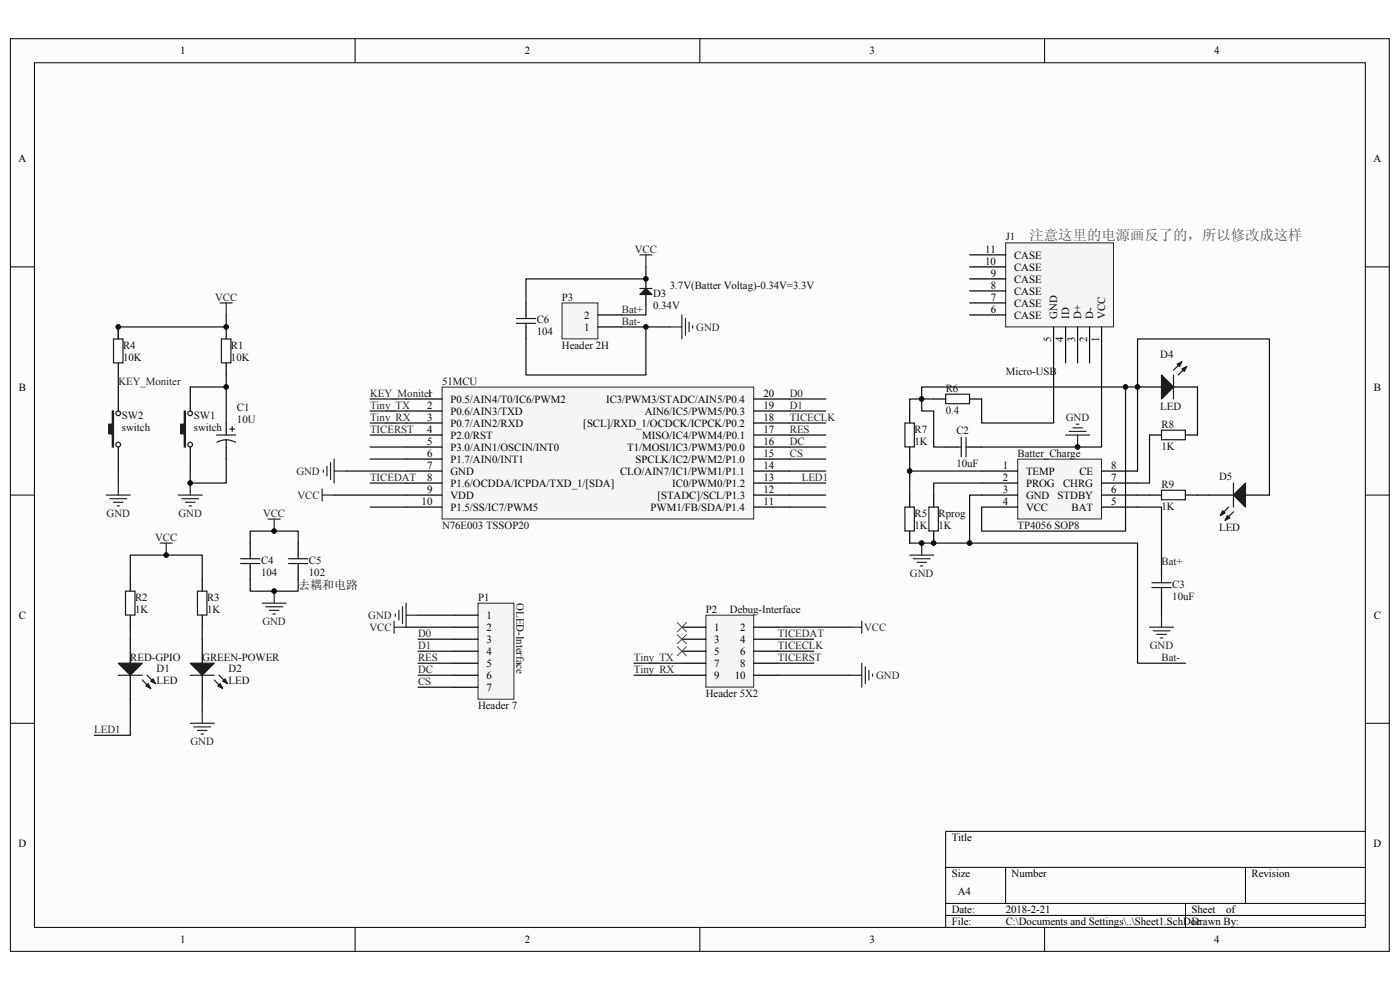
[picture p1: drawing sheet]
<svg xmlns="http://www.w3.org/2000/svg" width="297mm" height="210mm" viewBox="0 0 297 210" stroke-linecap="round" stroke-linejoin="round" font-family="sans-serif">
<path d="M2.2 8.2h292.5v193.6h-292.5z" fill="#fcfcfc"/>
<path d="M2.2 8.2h292.5v193.6h-292.5z" fill="none" stroke="#000" stroke-width=".21"/>
<path d="M7.3 13.3h282.3v183.4h-282.3z" fill="#fcfcfc"/>
<g fill="none" stroke="#000" stroke-width=".21">
<path d="M7.3 13.3h282.3v183.4h-282.3zM75.3 8.2v5.1M148.5 8.2v5.1M221.6 8.2v5.1M2.2 56.6h5.1M289.7 56.6h5M2.2 105h5.1M289.7 105h5M2.2 153.4h5.1M289.7 153.4h5M289.7 176.3h-89.1v20.4M75.3 196.7v5.1"/>
<path d="M148.5 196.7v5.1M200.6 184h89.1M200.6 191.6h89.1M200.6 194.2h89.1M213.3 184v7.6M221.6 196.7v5.1M251.5 191.6v5.1M264.2 184v7.6"/>
</g>
<path d="M93.8 82.1h66.1v28h-66.1z" fill="#f5f5f5"/>
<path d="M93.8 82.1h66.1v28h-66.1z" fill="none" stroke="#262626" stroke-width=".21"/>
<g fill="none" stroke="#000" stroke-width=".25">
<path d="M48 69.4v2.5M48 77v2.5M40.4 82.1v5.1M40.4 94.8v5.1M48 89.7v2.6M48 94.8v2.6M86.1 84.6h7.7M86.1 87.2h7.7M86.1 89.7h7.7M86.1 92.3h7.7M86.1 94.8h7.7M86.1 97.4h7.7"/>
<path d="M86.1 99.9h7.7M159.9 84.6h7.6M159.9 87.2h7.6M159.9 89.7h7.6M159.9 92.3h7.6M159.9 94.8h7.6M159.9 97.4h7.6M159.9 99.9h7.6M86.1 102.5h7.7M86.1 105h7.7M86.1 107.6h7.7M159.9 102.5h7.6"/>
<path d="M159.9 105h7.6M159.9 107.6h7.6M27.6 122.8v2.6M27.6 130.5v2.5M27.6 135.6v5.1M42.9 122.8v2.6M42.9 130.5v2.5M42.9 135.6v5.1M27.6 143.2v5.1M42.9 143.2v5.1"/>
</g>
<g fill="none" stroke="#262626" stroke-width=".25">
<path d="M46.7 64.3h2.6M48 64.3v2.5M68.6 99.7v.5M69.4 98.9v2M70.1 98.1v3.6M70.9 97.4v5.1M70.9 99.9h2.5M34 115.2h2.5M35.3 115.2v2.6M37.8 105h5.1M38.6 105.8h3.5M39.3 106.5h2.1"/>
<path d="M40.1 107.3h.5M40.4 102.5v2.5M40.4 153.4h5M41.1 154.2h3.6M41.9 154.9h2M42.6 155.7h.6M42.9 150.9v2.5"/>
</g>
<g fill="none" stroke="#0e0e0e" stroke-width=".25">
<path d="M48 79.5v10.2M40.4 82.1h7.6M48 97.4v5.1h-7.6v-2.6M73.4 99.9h12.7M78.5 84.6h7.6M78.5 87.2h7.6M78.5 89.7h7.6M78.5 92.3h7.6M78.5 94.8h7.6M78.5 97.4h7.6M167.5 99.9h7.7M167.5 84.6h7.7"/>
<path d="M167.5 87.2h7.7M167.5 89.7h7.7M167.5 92.3h7.7M167.5 94.8h7.7M167.5 97.4h7.7M78.5 102.5h7.6M78.5 107.6h7.6M167.5 102.5h7.7M167.5 107.6h7.7M167.5 105h7.7M27.6 122.8v-5h15.3v5M27.6 133v2.6"/>
<path d="M42.9 133v2.6M27.6 148.3v7.7h-7.6M42.9 148.3v2.6"/>
</g>
<g fill="none" stroke="#1c1c1c" stroke-width=".25">
<path d="M47 71.9h2v5.1h-2zM46 92.3h4M48 93.3l1.2 .2 .8 .3M48 93.3l-.8 .1-1.2 .4M48 93.3v1.5M48.8 91h1M49.3 90.5v1M26.6 125.4h2v5.1h-2zM41.9 125.4h2v5.1h-2zM25.1 143.2h5.1M30.2 144.2l1.8 1.8M31.2 143.2l1.8 1.8"/>
<path d="M40.4 143.2h5M45.4 144.2l1.8 1.8M46.5 143.2l1.7 1.8"/>
<circle cx="40.3" cy="94.3" r=".5"/>
<circle cx="40.3" cy="87.7" r=".5"/>
</g>
<g fill="#1c1c1c" stroke="#1c1c1c" stroke-width=".25">
<path d="M40.4 140.7h5l-2.5 2.5z"/>
<path d="M46.7 145l.5 1-1-.5z"/>
<path d="M47.7 144l.5 1-1-.5z"/>
<path d="M25.1 140.7h5.1l-2.6 2.5z"/>
<path d="M31.5 145l.5 1-1.1-.5z"/>
<path d="M32.5 144l.5 1-1-.5z"/>
<path d="M39.1 87.2h.2v7.6h-.2v-2.8h-.8v-2h.8z" fill-rule="evenodd"/>
</g>
<path d="M101.4 128h7.6v20.3h-7.6z" fill="#f5f5f5"/>
<path d="M101.4 128h7.6v20.3h-7.6z" fill="none" stroke="#262626" stroke-width=".21"/>
<path d="M25.1 69.4v2.5M25.1 77v2.5M25.1 82.1v5.1M25.1 94.8v5.1M96.3 130.5h5.1M96.3 133h5.1M96.3 135.6h5.1M96.3 138.1h5.1M96.3 140.7h5.1M96.3 143.2h5.1M96.3 145.8h5.1" fill="none" stroke="#000" stroke-width=".25"/>
<path d="M25.1 79.5v2.6M48 66.8v2.6h-22.9v2.5M25.1 99.9v2.6M86.1 133h10.2M88.7 130.5h7.6M88.7 135.6h7.6M88.7 138.1h7.6M88.7 140.7h7.6M88.7 143.2h7.6M88.7 145.8h7.6" fill="none" stroke="#0e0e0e" stroke-width=".25"/>
<path d="M22.6 105h5M23.3 105.8h3.6M24.1 106.5h2M24.8 107.3h.5M25.1 102.5v2.5M83.6 131.8v2.5M83.9 130.2v.5M84.6 129.5v2M85.4 128.7v3.6M86.1 127.9v5.1h-2.5M86.1 130.5h2.6" fill="none" stroke="#262626" stroke-width=".25"/>
<path d="M23.8 87.2h.3v7.6h-.3v-2.8h-.7v-2h.7z" fill-rule="evenodd" fill="#1c1c1c" stroke="#1c1c1c" stroke-width=".25"/>
<g fill="none" stroke="#1c1c1c" stroke-width=".25">
<path d="M24.1 71.9h2v5.1h-2z"/>
<circle cx="25.1" cy="94.3" r=".5"/>
<circle cx="25.1" cy="87.7" r=".5"/>
</g>
<path d="M149.8 130.5h10.1v15.3h-10.1z" fill="#f5f5f5"/>
<path d="M149.8 130.5h10.1v15.3h-10.1z" fill="none" stroke="#262626" stroke-width=".21"/>
<path d="M144.7 133h5M144.7 135.6h5M144.7 138.1h5M159.9 133h5.1M159.9 135.6h5.1M159.9 138.1h5.1M144.7 140.7h5M144.7 143.2h5M159.9 140.7h5.1M159.9 143.2h5.1" fill="none" stroke="#000" stroke-width=".25"/>
<path d="M70.9 105h15.2M165 135.6h7.6M165 138.1h7.6M165 133h15.3M134.5 140.7h10.2M134.5 143.2h10.2M165 140.7h7.6M165 143.2h15.3" fill="none" stroke="#0e0e0e" stroke-width=".25"/>
<path d="M143.6 132l2.1 2.1M143.6 134.6l2.1 2M143.6 137.1l2.1 2.1M145.7 132l-2.1 2.1M145.7 134.6l-2.1 2M145.7 137.1l-2.1 2.1" fill="none" stroke="#4c4c4c" stroke-width=".21"/>
<path d="M68.3 103.7v2.6M68.3 105h2.6M180.3 133h2.5M182.8 131.8v2.5M180.3 143.2h2.5M182.8 140.7v5.1M183.6 141.4v3.6M184.3 142.2v2M185.1 143v.5" fill="none" stroke="#262626" stroke-width=".25"/>
<path d="M119.3 64.3h7.5v7.6h-7.5z" fill="#f5f5f5"/>
<path d="M119.2 64.3h7.6v7.6h-7.6z" fill="none" stroke="#262626" stroke-width=".21"/>
<path d="M137 59.2v2M126.8 69.4h5.1M126.8 66.8h5.1M137 62.5v2" fill="none" stroke="#000" stroke-width=".25"/>
<path d="M135.8 54.1h2.5M137 54.1v2.5M142.1 69.4h2.6M144.7 66.8v5.1M145.4 67.6v3.5M146.2 68.3v2.1M146.9 69.1v.5" fill="none" stroke="#262626" stroke-width=".25"/>
<path d="M131.9 69.4h10.2M137 64.5v2.3h-5.1" fill="none" stroke="#0e0e0e" stroke-width=".25"/>
<path d="M137 61.2l1.3 1.3h-2.5z" fill="#1c1c1c" stroke="#1c1c1c" stroke-width=".25"/>
<path d="M135.8 61.2h2.5" fill="none" stroke="#1c1c1c" stroke-width=".25"/>
<path d="M215.9 97.4h17.8v12.7h-17.8z" fill="#f5f5f5"/>
<path d="M215.9 97.4h17.8v12.7h-17.8z" fill="none" stroke="#262626" stroke-width=".21"/>
<g fill="none" stroke="#000" stroke-width=".25">
<path d="M111.6 64.3v2.5M111.6 69.4v2.5M193 87.2v2.5M193 94.8v2.6M198.1 84.6h2.5M200.6 94.8h2.6M205.7 84.6h2.5M205.7 94.8h2.5M208.2 99.9h7.7M233.7 99.9h7.6M241.3 82.1h5.1M243.9 92.3h2.5"/>
<path d="M249 82.1h5M251.5 92.3h2.5M53.1 115.2v2.6M63.3 115.2v2.6M193 105v2.6M193 112.7v2.5M198.1 105v2.6M198.1 112.7v2.5M208.2 102.5h7.7M208.2 105h7.7M208.2 107.6h7.7M233.7 102.5h7.6"/>
<path d="M233.7 105h7.6M233.7 107.6h7.6M243.9 105h2.5M251.5 105h2.5M256.6 105h5.1M264.2 105h5.1M53.1 120.3v2.5M63.3 120.3v2.5M246.4 120.3v2.5M246.4 125.4v2.5"/>
</g>
<g fill="#1c1c1c" stroke="#1c1c1c" stroke-width=".25">
<path d="M246.4 79.5l2.6 2.6-2.6 2.5z"/>
<path d="M250.7 78.3l1-.5-.5 1z"/>
<path d="M249.7 77.2l1-.5-.5 1.1z"/>
<path d="M264.2 102.5v5.1l-2.5-2.6z"/>
<path d="M259.4 108.3l.5 .5-1 .5z"/>
<path d="M260.4 109.3l.5 .6-1 .5z"/>
</g>
<g fill="none" stroke="#1c1c1c" stroke-width=".25">
<path d="M109.5 67.6h4.1M109.5 68.6h4.1M111.6 66.8v.8M111.6 68.6v.8M249 79.5v5.1M250.7 76.7l-1.7 1.8M251.7 77.8l-1.7 1.7M192 89.7h2v5.1h-2zM200.6 83.6h5.1v2h-5.1zM203.2 94.8h.7M203.9 92.8v4.1M204.9 92.8v4.1"/>
<path d="M204.9 94.8h.8M246.4 91.3h5.1v2h-5.1zM51 118.5h4.1M51 119.5h4.1M53.1 117.8v.7M53.1 119.5v.8M61.2 118.5h4.1M61.2 119.5h4.1M63.3 117.8v.7M63.3 119.5v.8M192 107.6h2v5h-2zM197.1 107.6h2v5h-2z"/>
<path d="M246.4 104h5.1v2h-5.1zM260.7 107.6l-1.8 1.7M261.7 108.6l-1.8 1.8M261.7 102.5v5.1M244.4 123.6h4M244.4 124.6h4M246.4 122.8v.8M246.4 124.6v.8"/>
</g>
<g fill="none" stroke="#262626" stroke-width=".25">
<path d="M226.1 92.3h5M226.8 91.5h3.6M227.6 90.8h2M228.3 90h.6M228.6 92.3v2.5M56.9 110.1h2.5M58.2 110.1v2.6M193 117.8h5.1M193.8 118.5h3.5M194.5 119.3h2M195.5 115.2v2.6M55.6 127.9h5.1"/>
<path d="M56.4 128.7h3.5M57.1 129.5h2.1M57.9 130.2h.5M58.2 125.4v2.5M195.3 120h.5M243.9 133h5.1M244.6 133.8h3.6M245.4 134.6h2M246.2 135.3h.5M246.4 130.5v2.5"/>
</g>
<g fill="none" stroke="#0e0e0e" stroke-width=".25">
<path d="M137 56.6v2.6h-25.4v5.1M137 69.4v10.1h-25.4v-7.6M223.5 77v12.7h-15.3v-5.1M233.7 77v17.8h-25.5M193 97.4v2.5h15.2M193 99.9v5.1M198.1 84.6h-5.1v2.6M238.8 82.1v30.6h-30.6v-5.1M241.3 82.1h-45.8v5.1h2.6v7.6h2.5M241.3 82.1v-10.2h28v33.1M241.3 82.1v17.8M243.9 92.3v10.2h-2.6"/>
<path d="M254 82.1v10.2M53.1 115.2v-2.5h10.2v2.5M193 115.2h48.3v25.5h10.2M208.2 102.5h-10.1v2.5M208.2 105h-2.5v10.2M241.3 107.6h5.1v12.7M241.3 105h2.6M254 105h2.6M53.1 122.8v2.6h10.2v-2.6M246.4 127.9v2.6"/>
</g>
<path d="M213.4 51.5h22.8v17.8h-22.8z" fill="#f5f5f5"/>
<path d="M213.3 51.5h22.9v17.8h-22.9z" fill="none" stroke="#262626" stroke-width=".21"/>
<path d="M205.7 59.2h7.6M205.7 56.6h7.6M205.7 54.1h7.6M205.7 66.8h7.6M205.7 64.3h7.6M205.7 61.7h7.6M223.5 69.4v7.6M226.1 69.4v7.6M228.6 69.4v7.6M231.1 69.4v7.6M233.7 69.4v7.6" fill="none" stroke="#000" stroke-width=".25"/>
<g fill="#0e0e0e" stroke="#0e0e0e" stroke-width=".21">
<circle cx="25.1" cy="69.3" r=".5"/>
<circle cx="35.3" cy="117.7" r=".5"/>
<circle cx="40.3" cy="102.5" r=".5"/>
<circle cx="48" cy="82.1" r=".5"/>
<circle cx="48" cy="69.3" r=".5"/>
<circle cx="58.2" cy="125.4" r=".5"/>
<circle cx="58.2" cy="112.6" r=".5"/>
<circle cx="137" cy="69.3" r=".5"/>
<circle cx="137" cy="59.1" r=".5"/>
<circle cx="193" cy="99.9" r=".5"/>
<circle cx="195.5" cy="115.2" r=".5"/>
<circle cx="195.5" cy="84.6" r=".5"/>
<circle cx="198.1" cy="115.2" r=".5"/>
<circle cx="205.7" cy="115.2" r=".5"/>
<circle cx="228.6" cy="94.8" r=".5"/>
<circle cx="238.8" cy="82.1" r=".5"/>
<circle cx="241.3" cy="82.1" r=".5"/>
</g>
<text font-size="3" fill="#4c4c4c" x="218.4" y="50.9">注意这里的电源画反了的，所以修改成这样</text>
<text font-size="2.5" fill="#0e0e0e" x="63.2" y="124.9">去耦和电路</text>
<g font-size="2.3">
<text x="38.2" y="11.5">1</text>
<text x="111.3" y="11.5">2</text>
<text x="184.5" y="11.5">3</text>
<text x="257.6" y="11.5">4</text>
<text x="3.9" y="34.5">A</text>
<text x="291.4" y="34.5">A</text>
<text x="209" y="53.6">11</text>
<text x="209" y="56.1">10</text>
<text x="210.2" y="58.7">9</text>
<text x="215.1" y="59.9">CASE</text>
<text x="215.1" y="57.4">CASE</text>
<text x="215.1" y="54.8">CASE</text>
<text x="210.2" y="63.8">7</text>
<text x="210.2" y="61.2">8</text>
<text x="215.1" y="65">CASE</text>
<text x="215.1" y="62.5">CASE</text>
<text x="123.9" y="70.1">1</text>
<text x="123.9" y="67.6">2</text>
<text x="210.2" y="66.3">6</text>
<text x="215.1" y="67.6">CASE</text>
<text x="224.3" y="67.6" transform="rotate(-90 224.3 67.6)">GND</text>
<text x="226.8" y="67.6" transform="rotate(-90 226.8 67.6)">ID</text>
<text x="229.4" y="67.6" transform="rotate(-90 229.4 67.6)">D+</text>
<text x="231.9" y="67.6" transform="rotate(-90 231.9 67.6)">D-</text>
<text x="234.5" y="67.6" transform="rotate(-90 234.5 67.6)">VCC</text>
<text x="223" y="72.5" transform="rotate(-90 223 72.5)">5</text>
<text x="225.6" y="72.5" transform="rotate(-90 225.6 72.5)">4</text>
<text x="228.1" y="72.5" transform="rotate(-90 228.1 72.5)">3</text>
<text x="230.7" y="72.5" transform="rotate(-90 230.7 72.5)">2</text>
<text x="233.2" y="72.5" transform="rotate(-90 233.2 72.5)">1</text>
<text x="4" y="82.9">B</text>
<text x="291.4" y="82.9">B</text>
<text x="90.6" y="86.7">2</text>
<text x="90.6" y="89.2">3</text>
<text x="95.6" y="85.4">P0.5/AIN4/T0/IC6/PWM2</text>
<text x="95.6" y="88">P0.6/AIN3/TXD</text>
<text x="128.6" y="85.4">IC3/PWM3/STADC/AIN5/P0.4</text>
<text x="136.8" y="88">AIN6/IC5/PWM5/P0.3</text>
<text x="162" y="89.2">18</text>
<text x="162" y="86.7">19</text>
<text x="162" y="84.1">20</text>
<text x="90.6" y="91.8">4</text>
<text x="90.6" y="94.3">5</text>
<text x="95.6" y="90.5">P0.7/AIN2/RXD</text>
<text x="95.6" y="93">P2.0/RST</text>
<text x="95.6" y="95.6">P3.0/AIN1/OSCIN/INT0</text>
<text x="123.7" y="90.5">[SCL]/RXD_1/OCDCK/ICPCK/P0.2</text>
<text x="133.1" y="95.6">T1/MOSI/IC3/PWM3/P0.0</text>
<text x="136.3" y="93">MISO/IC4/PWM4/P0.1</text>
<text x="162" y="94.3">16</text>
<text x="162" y="91.8">17</text>
<text x="90.6" y="96.9">6</text>
<text x="90.6" y="99.4">7</text>
<text x="90.6" y="102">8</text>
<text x="95.6" y="98.2">P1.7/AIN0/INT1</text>
<text x="95.6" y="100.7">GND</text>
<text x="131.5" y="100.7">CLO/AIN7/IC1/PWM1/P1.1</text>
<text x="134.8" y="98.2">SPCLK/IC2/PWM2/P1.0</text>
<text x="162" y="102">13</text>
<text x="162" y="99.4">14</text>
<text x="162" y="96.9">15</text>
<text x="212.7" y="99.4">1</text>
<text x="212.7" y="102">2</text>
<text x="217.7" y="100.7">TEMP</text>
<text x="229" y="100.7">CE</text>
<text x="235.7" y="102">7</text>
<text x="235.7" y="99.4">8</text>
<text x="89.5" y="107.1">10</text>
<text x="90.6" y="104.5">9</text>
<text x="95.6" y="103.3">P1.6/OCDDA/ICPDA/TXD_1/[SDA]</text>
<text x="95.6" y="105.8">VDD</text>
<text x="139.5" y="105.8">[STADC]/SCL/P1.3</text>
<text x="142.6" y="103.3">IC0/PWM0/P1.2</text>
<text x="162" y="107.1">11</text>
<text x="162" y="104.5">12</text>
<text x="212.7" y="104.5">3</text>
<text x="212.7" y="107.1">4</text>
<text x="217.7" y="103.3">PROG</text>
<text x="217.7" y="105.8">GND</text>
<text x="224.4" y="105.8">STDBY</text>
<text x="225.5" y="103.3">CHRG</text>
<text x="235.7" y="107.1">5</text>
<text x="235.7" y="104.5">6</text>
<text x="95.6" y="108.3">P1.5/SS/IC7/PWM5</text>
<text x="138" y="108.3">PWM1/FB/SDA/P1.4</text>
<text x="217.7" y="108.3">VCC</text>
<text x="227.3" y="108.3">BAT</text>
<text x="4" y="131.3">C</text>
<text x="103.2" y="131.3">1</text>
<text x="291.4" y="131.3">C</text>
<text x="103.2" y="133.8">2</text>
<text x="103.2" y="136.4">3</text>
<text x="151.5" y="133.8">1</text>
<text x="151.5" y="136.4">3</text>
<text x="157" y="133.8">2</text>
<text x="157" y="136.4">4</text>
<text x="103.2" y="138.9">4</text>
<text x="103.2" y="141.5">5</text>
<text x="103.2" y="144">6</text>
<text x="151.5" y="138.9">5</text>
<text x="151.5" y="141.5">7</text>
<text x="151.5" y="144">9</text>
<text x="155.9" y="144">10</text>
<text x="157" y="138.9">6</text>
<text x="157" y="141.5">8</text>
<text x="103.2" y="146.6">7</text>
<text x="3.9" y="179.7">D</text>
<text x="201.9" y="178.4">Title</text>
<text x="291.4" y="179.7">D</text>
<text x="201.9" y="186">Size</text>
<text x="203.2" y="189.9">A4</text>
<text x="214.6" y="186">Number</text>
<text x="265.5" y="186">Revision</text>
<text x="201.9" y="193.7">Date:</text>
<text x="201.9" y="196.2">File:</text>
<text x="213.3" y="193.7">2018-2-21</text>
<text x="213.3" y="196.2">C:\Documents and Settings\..\Sheet1.SchDoDcrawn By:</text>
<text x="252.8" y="193.7">Sheet</text>
<text x="260.1" y="193.7">of</text>
<text x="38.2" y="200">1</text>
<text x="111.3" y="200">2</text>
<text x="184.5" y="200">3</text>
<text x="257.6" y="200">4</text>
</g>
<g font-size="2.3" fill="#262626">
<text x="134.7" y="53.6">VCC</text>
<text x="45.6" y="63.8">VCC</text>
<text x="131.9" y="66.3">Bat+</text>
<text x="131.9" y="68.9">Bat-</text>
<text x="147.7" y="70.1">GND</text>
<text x="25.1" y="81.6">KEY_Moniter</text>
<text x="78.5" y="84.1">KEY_Monite1r</text>
<text x="78.5" y="86.7">Tiny_TX</text>
<text x="78.5" y="89.2">Tiny_RX</text>
<text x="167.6" y="89.2">TICECLK</text>
<text x="167.6" y="84.1">D0</text>
<text x="167.6" y="86.7">D1</text>
<text x="226.1" y="89.2">GND</text>
<text x="78.5" y="91.8">TICERST</text>
<text x="167.6" y="91.8">RES</text>
<text x="167.6" y="94.3">DC</text>
<text x="62.9" y="100.7">GND</text>
<text x="78.5" y="102">TICEDAT</text>
<text x="167.6" y="96.9">CS</text>
<text x="170.1" y="102">LED1</text>
<text x="63.1" y="105.8">VCC</text>
<text x="22.6" y="109.6">GND</text>
<text x="37.9" y="109.6">GND</text>
<text x="55.8" y="109.6">VCC</text>
<text x="32.9" y="114.7">VCC</text>
<text x="246.4" y="119.8">Bat+</text>
<text x="193" y="122.3">GND</text>
<text x="78.1" y="131.3">GND</text>
<text x="55.7" y="132.5">GND</text>
<text x="78.4" y="133.8">VCC</text>
<text x="88.7" y="135.1">D0</text>
<text x="88.7" y="137.6">D1</text>
<text x="165" y="135.1">TICEDAT</text>
<text x="165" y="137.6">TICECLK</text>
<text x="183.3" y="133.8">VCC</text>
<text x="243.9" y="137.6">GND</text>
<text x="88.7" y="140.2">RES</text>
<text x="88.7" y="142.7">DC</text>
<text x="134.5" y="140.2">Tiny_TX</text>
<text x="134.5" y="142.7">Tiny_RX</text>
<text x="165" y="140.2">TICERST</text>
<text x="185.9" y="144">GND</text>
<text x="246.4" y="140.2">Bat-</text>
<text x="88.7" y="145.3">CS</text>
<text x="20" y="155.5">LED1</text>
<text x="40.4" y="158">GND</text>
</g>
<g font-size="2.3" fill="#0e0e0e">
<text x="213.3" y="51">J1</text>
<text x="119.2" y="63.8">P3</text>
<text x="138.6" y="63">D3</text>
<text x="138.6" y="65.5">0.34V</text>
<text x="142.1" y="61.2">3.7V(Batter Voltag)-0.34V=3.3V</text>
<text x="113.9" y="68.6">C6</text>
<text x="113.9" y="71.1">104</text>
<text x="26.1" y="74">R4</text>
<text x="26.1" y="76.5">10K</text>
<text x="49" y="74">R1</text>
<text x="49" y="76.5">10K</text>
<text x="119.2" y="74">Header 2H</text>
<text x="246.2" y="76">D4</text>
<text x="93.8" y="81.6">51MCU</text>
<text x="200.6" y="83.1">R6</text>
<text x="213.3" y="79.5">Micro-USB</text>
<text x="25.9" y="89">SW2</text>
<text x="41.1" y="89">SW1</text>
<text x="50.3" y="87.2">C1</text>
<text x="50.3" y="89.7">10U</text>
<text x="200.6" y="87.7">0.4</text>
<text x="246.2" y="86.9">LED</text>
<text x="25.9" y="91.5">switch</text>
<text x="41.1" y="91.5">switch</text>
<text x="194" y="91.8">R7</text>
<text x="194" y="94.3">1K</text>
<text x="202.9" y="92">C2</text>
<text x="246.4" y="90.8">R8</text>
<text x="246.4" y="95.4">1K</text>
<text x="202.9" y="99.2">10uF</text>
<text x="215.9" y="96.9">Batter_Charge</text>
<text x="258.6" y="101.7">D5</text>
<text x="246.4" y="103.5">R9</text>
<text x="93.8" y="112.2">N76E003 TSSOP20</text>
<text x="194" y="109.6">R5</text>
<text x="194" y="112.2">1K</text>
<text x="199.1" y="109.6">Rprog</text>
<text x="199.1" y="112.2">1K</text>
<text x="215.9" y="112.2">TP4056 SOP8</text>
<text x="246.4" y="108.1">1K</text>
<text x="258.6" y="112.7">LED</text>
<text x="55.4" y="119.5">C4</text>
<text x="65.5" y="119.5">C5</text>
<text x="55.4" y="122.1">104</text>
<text x="65.5" y="122.1">102</text>
<text x="248.7" y="124.7">C3</text>
<text x="28.7" y="127.4">R2</text>
<text x="28.7" y="130">1K</text>
<text x="43.9" y="127.4">R3</text>
<text x="43.9" y="130">1K</text>
<text x="101.4" y="127.4">P1</text>
<text x="109.5" y="128" transform="rotate(90 109.5 128)">OLED-Interface</text>
<text x="149.7" y="130">P2</text>
<text x="154.8" y="130">Debug-Interface</text>
<text x="248.7" y="127.2">10uF</text>
<text x="27.6" y="140.2">RED-GPIO</text>
<text x="33.2" y="142.5">D1</text>
<text x="42.9" y="140.2">GREEN-POWER</text>
<text x="48.5" y="142.5">D2</text>
<text x="33.2" y="145">LED</text>
<text x="48.5" y="145">LED</text>
<text x="149.7" y="147.8">Header 5X2</text>
<text x="101.4" y="150.4">Header 7</text>
</g>
</svg>
